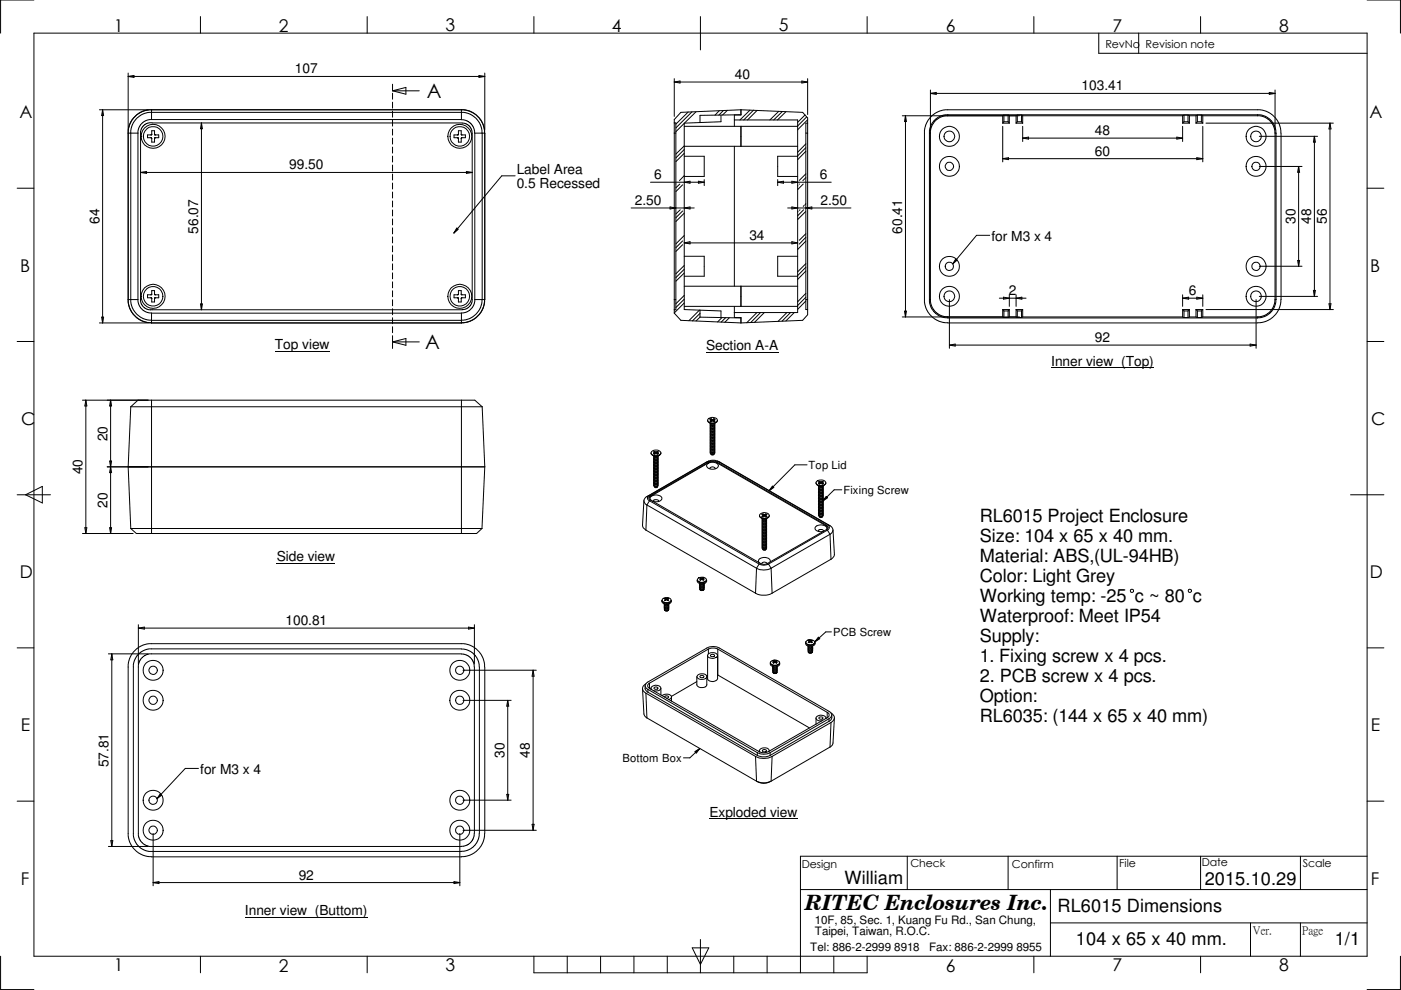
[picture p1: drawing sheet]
<svg xmlns="http://www.w3.org/2000/svg" width="297mm" height="210mm" viewBox="0 0 297 210" stroke-linecap="round" stroke-linejoin="round" font-family="sans-serif">
<g fill="none" stroke="#000" stroke-width=".21">
<path d="M7.2 0h-7.1v7M7.2 7h282.7v195.8h-282.7zM27.2 15.5v12M27.2 16.2h75.6M27.2 16.2l1.2-.2v.4zM42.5 3.5v3.5M77.8 3.5v3.5M83.2 19.3h5.7M83.2 19.3l2.9-.8v1.5zM83.2 17.9v1.2M83.2 19.8v1.2M101.6 16l1.2 .2-1.2 .2z"/>
<path d="M102.8 15.5v12M113.2 3.5v3.5M143 16.7v8M143 17.4h28.2M143 17.4l1.2-.2v.4zM148.5 3.5v7.1M170 17.2l1.2 .2-1.2 .2zM171.2 16.7v7.6M183.9 3.5v3.5M197.3 19.1v8.4M197.3 19.8l1.2-.2v.4zM197.3 19.8h73"/>
<path d="M219.2 3.5v3.5M233 7v4.3h56.9M241.4 7v4.3M254.5 3.5v3.5M269.1 19.6l1.2 .2-1.2 .2zM270.3 19.1v8.4M289.9 0h7v7M3.6 39.9h3.6M21.1 23.3h10.3M21.8 23.3v45.2M21.8 23.3l.2 1.2h-.5zM27.2 28.2h2"/>
<path d="M27.2 28.2v35.3M29.2 28.2v35.3M29.8 36.6l1.3-.2v.4zM29.8 36.6h70.3M32 29.2l.1 .1M32.1 25.4l-1.1 .1-.9 .7-.7 .9-.2 1.1M32.1 23.3h-.9l-.9 .3-1.3 .7-.8 .8-.6 .9-.4 1.3v.9M32.1 23.3h65.7M32.1 23.3v2.1M32.1 28.6h-.8v.6l.8 .1M32.1 29.3l.1 .1M32.1 28.6h-.1"/>
<path d="M32.1 28.6h.1M32.2 28.5v-.8h.6v.8M32.2 29.3v.8h.6v-.8M32.2 28.5l-.1 .1M32.2 28.5h.1M32.8 28.5v.1M32.8 28.5h.1M32.8 28.6h.9v.6h-.8M32.8 29.3v.1M32.8 28.6h.1M32.9 29.2l-.1 .1M42.7 26.1l.2 1.2h-.4z"/>
<path d="M42.7 26.1v39.6M83.2 21.7v1.2M83.2 23.6v1.2M83.2 25.5v1.3M83.2 27.4v1.3M83.2 29.3v1.3M83.2 31.2v1.3M83.2 33.1v1.3M83.2 35v1.3M83.2 36.9v1.3M83.2 38.8v1.3M97 29.2l.2 .2"/>
<path d="M97.1 28.6h.1M97.1 28.6h-.1M97.2 28.6h-.9v.6l.9 .1M97.2 29.3v.8h.6v-.8M97.2 29.3h-.1M97.2 28.5v-.8h.6v.8M97.2 28.5h.1M97.2 28.5l-.1 .1M97.2 28.5v.1M97.8 28.5h.1M97.8 28.5v.1M97.8 25.4l1 .1 .9 .6 .7 1 .3 1.1"/>
<path d="M97.8 23.3l1.8 .3 1.4 .8 .7 .7 .6 .9 .4 1.3 .1 .9M97.8 23.3h.9l1.3 .4 .9 .6 .8 .8 .7 1.3 .3 .9v.9M97.8 23.3v2.1h-65.7M97.8 28.6h.9v.6h-.8M97.8 28.6h.1M97.8 29.3v.1M97.9 29.2l-.1 .1M98 26.1l.8 .1 .6 .5 .5 .7 .2 .8v35.7l-.6 1.2-.8 .5-.7 .1h-66.1l-1.1-.3-.8-.9-.2-.9v-35.4M98 26.1l-66.3-.1-.9 .3-.5 .5-.4 .6-.1 .8M98.9 36.4l1.2 .2-1.2 .2zM100.7 28.2h2.1M100.7 28.2v35.3"/>
<path d="M102.2 28.2l-.3-1.6-.8-1.3-1.2-1-1.5-.5h-66.9l-1.5 .5-1.1 .9-.8 1.2-.4 1.2v36.5l.3 1 .5 .9 1.5 1.4 1.1 .4 1 .1h65.7M102.2 28.2v35.9l-.5 1.6-1 1.1-1.3 .8-1.6 .3M102.8 28.2v35.3h-2.1M109.2 37.3h-2.8l-10.2 12.1M137.9 38.7h11.4M143 26.1h.3v39.6h-.3M143 28.2h.3M143.3 39h.1M144.1 39l-.8 .8M144.7 39.2l-1.4 1.4M145.1 31h24M145.1 26.8h24"/>
<path d="M145.1 33.1h4.2v4.3h-4.2M145.1 26.2l-1.8 1.7M145.1 32.5l-1.8 1.8M145.1 31.7l-1.8 1.8M145.1 30.9l-1.8 1.8M145.1 37.3l-1 1M145.1 38.7l1.2-.3v.5zM145.9 23.7l-2.6 2.6M146.7 23.7l-3.4 3.4M147.6 23.7l-2.4 2.4M148.1 38.4l1.2 .3-1.2 .2zM149.3 38.1v1.3"/>
<path d="M152.5 23.5l-.9 .9M152.9 24.4v1.4l-7.8 .3v39.6l3.3 .1M153.4 23.5l-1 .9M154.2 23.4l-1 1M155.7 31v29.7M155.7 25.4h13.4v40.9h-13.4M157.1 23.3v1.1h-1.4v2.4M157.1 23.3l-12.7 .5-1.4 1.6v41l1.4 1.5 12.7 .6M157.1 26.8v4.2M157.1 24.3l-8.7 .2v1.5M157.1 23.3l13.1 .5 1 1.2v1.1M159 23.4l-2.1 2"/>
<path d="M159.8 23.4l-2.1 2M160.5 23.4l-2 2M164.9 38.1v1.3M164.9 38.7l1.2-.3v.5zM164.9 38.7h11.3M165.1 23.6l-1.9 1.8M165.9 23.7l-1.9 1.7M166.6 23.7l-1.8 1.7M167.9 38.4l1.2 .3-1.2 .2zM169.1 33.1h-4.2v4.3h4.2M169.1 39.4h.1M169.5 39v.1"/>
<path d="M170.3 39l-1.2 1.2M170.7 24.4l-1.6 1.6M170.9 32.1l-1.8 1.8M170.9 31.3l-1.8 1.8M170.9 37.7l-.7 .6M170.9 30.5l-1.8 1.8M170.9 36.9l-1.4 1.4M170.9 28.2h.3M171 24.8l-1.9 1.9M171.2 26.1v2.1M171.2 25.4l-2.1 2.1M171.2 28.2v38.6l-1 1.1-13.1 .6"/>
<path d="M171.2 26.1h-.3v39.6h.3M191.3 24.6h24.9M192 24.6l.2 1.2h-.4zM192 24.6v42.6M197.1 28.2h.2M197.1 28.2v35.3M197.3 28.2v35.3M201 24.3l-1.4 .3-1.4 .8-.9 1.4-.2 1.4M201 24.3v.3h-.9l-.9 .3-1.1 1-.6 1-.2 1.3M201 24.3h65.7M212.6 26.1h1.4M212.6 26.8v7.5"/>
<path d="M212.6 33.7l1.2-.3v.5zM212.6 33.7h42.4M212.8 24.4h.9M212.8 24.4l-.2 .2v1.5M212.8 25.8h.9M212.8 25.8l-.2 .3M212.8 24.4v1.4M213.7 24.4v1.4M213.7 24.4l.3 .2v1.5M213.7 25.8l.3 .3M215.4 26.1h1.4M215.7 24.4h.9"/>
<path d="M215.7 24.4l-.3 .2v1.5M215.7 25.8h.9M215.7 25.8l-.3 .3M215.7 24.4v1.4M216.6 24.4l.2 .2M216.6 25.8l.2 .3M216.6 24.4v1.4M216.8 24.6h33.9M216.8 24.6v1.5M216.8 26.8v3.2M216.8 29.3l1.3-.2v.4zM216.8 29.3h33.9"/>
<path d="M249.5 29.1l1.2 .2-1.2 .2zM250.7 26.1h1.5M250.7 24.6v1.5M250.7 26.8v3.2M251 24.4h.9M251 24.4l-.3 .2M251 25.8h.9M251 24.4v1.4M251 25.8l-.3 .3M251.9 24.4l.3 .2M251.9 24.4v1.4M251.9 25.8l.3 .3"/>
<path d="M252.2 24.6h1.4M252.2 24.6v1.5M253.6 26.1h1.4M253.6 24.6v1.5M253.7 33.4l1.3 .3-1.3 .2zM253.9 24.4h.8M253.9 24.4l-.3 .2M253.9 25.8h.8M253.9 24.4v1.4M253.9 25.8l-.3 .3M254.7 24.4l.3 .2M254.7 24.4v1.4"/>
<path d="M254.7 25.8l.3 .3M255 24.6h11.7M255 24.6v1.5M255 26.8v7.5M255.7 26.1h27M266.7 24.3l.8 .1 .7 .2 1.2 .8 .8 1.2 .3 1.6M266.7 24.6l1.3 .2 1.1 .6 .9 1.3 .3 1.5M266.7 24.3v.3M267 28.9h12.4M267 35.3h9.1M270.3 28.2h.2M270.3 28.2v35.3"/>
<path d="M270.5 28.2v35.3M271.6 28.2l-.1-.9-.2-.9-.8-1.3-1.5-1.3-1.8-.5h-66.9l-1.7 .5-.8 .5-1 1.1-.5 1-.3 1.2v36.5l.6 1.8 1.2 1.5 1.3 .8 .9 .2 1 .1M271.6 28.2v35.9l-.6 1.8-1.3 1.5-1.3 .8-1.7 .3M275.3 35.3l.2 1.2h-.4zM275.3 35.3v21.2M278.7 28.9l.2 1.2h-.4zM278.7 28.9v34M282 26.1v39.6M282 26.1l.2 1.2h-.4zM289.9 39.9h3.5M83.2 40.7v1.3M83.2 42.6v1.3"/>
<path d="M83.2 44.5v1.3M83.2 46.4v1.3M83.2 48.3v1.3M83.2 50.2v1.3M83.2 52.2v1.2M83.2 54.1v1.2M83.2 56v1.2M83.2 57.9v1.2M83.2 59.8v1.2M96.9 48.3l.3 .3-1 .8zM133.8 44.1h13.4M142.1 43.9l1.2 .2-1.2 .2z"/>
<path d="M144.2 44.5l-.9 .9M144.7 51.1l-1.4 1.4M144.7 51.9l-1.4 1.4M144.7 44.7l-1.4 1.5M145.1 54.4h4.2v4.2h-4.2M145.1 45.2l-1.8 1.8M145.1 57.9l-1.8 1.7M145.1 57.1l-1.8 1.8M145.1 50l-1.8 1.7M145.1 56.3l-1.8 1.8M145.1 44.1l1.2-.2v.4zM145.1 51.5l1.2-.2v.4z"/>
<path d="M145.1 51.5h24M167 44.1h13.4M167.9 43.9l1.2 .2-1.2 .2zM167.9 51.3l1.2 .2-1.2 .2zM169.1 54.4h-4.2v4.2h4.2M169.2 44.9l-.1 .1M169.6 44.5l-.1 .1M170.4 44.5l-1.3 1.3M170.5 43.6l-.2 .2M170.8 44.9l-1.7 1.7M170.9 51.1l-1.8 1.8M170.9 57.5l-1.8 1.8"/>
<path d="M170.9 50.3l-1.4 1.5M170.9 56.7l-1.8 1.8M170.9 43.2l-.2 .2M170.9 49.6l-1.4 1.4M170.9 55.9l-1.8 1.8M170.9 44.1l1.2-.2v.4zM202.6 54.9l.3 .3-.9 .8zM209.8 49.9h-2.8l-5 6.1M267 56.5h9.1M275.1 55.2h.4l-.2 1.3zM3.6 72.4h3.6M21.1 68.5h10.3"/>
<path d="M21.5 67.3h.5l-.2 1.2zM27.2 63.5l.3 1.8 .5 1 .6 .7 .7 .6 1 .6 1.8 .3M27.2 63.5h2M29.2 63.5l.2 1.1 .7 1 .9 .6 1.1 .2M32 63.2h.1M32.1 68.5h65.7M32.1 62.5l.1-.9h.6v.9M32.1 62.5h-.8v.7h.8M32.1 62.5h-.1M32.1 63.2h.1M32.1 63.2l.1 .1M32.1 62.5h.1"/>
<path d="M32.2 63.3v.8h.6v-.8M32.2 62.4l-.1 .1M32.2 63.3h.1M32.8 62.4v.1M32.8 63.3h.1M32.8 62.5h.9v.7h-.9M32.8 63.2v.1M32.8 62.5h.1M32.9 63.2h-.1M42.5 64.5h.4l-.2 1.2zM58.3 74.5h11.6M83.2 72.5l2.9-.7v1.4z"/>
<path d="M83.2 72.5h5.7M83.2 61.7v1.2M83.2 63.6v1.3M83.2 65.5v1.3M83.2 67.4v1.3M83.2 69.3v1.3M83.2 71.2v1.3M83.2 72.6v1.3M97 63.2h.2M97.1 62.5h-.8v.7h.9M97.1 63.2l.1 .1M97.2 62.5v-.9h.6v.9"/>
<path d="M97.2 62.5h-.2M97.2 63.2v.1M97.2 63.3v.8h.6v-.8M97.2 63.3h.1M97.2 62.4v.1M97.8 63.3h.1M97.8 62.4v.1M97.8 66.4h-65.7v2.1M97.8 66.4v2.1M97.8 62.5h.9v.7h-.9M97.8 62.5h.1M97.8 63.2v.1"/>
<path d="M97.9 63.2h-.1M100.7 63.5l-.2 1.1-.6 1-1 .6-1.1 .2M102.7 63.5l-.3 1.8-.7 1.3-.8 .8-.9 .6-1.3 .4-.9 .1M143 63.5h.3M145.1 65h24M145.1 60.7h24M145.1 64.3l-2.1 2.1M145.1 63.5l-1.8 1.7M145.1 62.7l-1.8 1.7M148.3 65.8l-2.3 2.2M148.4 67.3l-.8 .8M148.4 66.5l-1.6 1.6"/>
<path d="M148.4 65.8v1.5M148.4 67.3l8.7 .1M148.4 65.8l4.5 .2v1.4M149.7 74.7h15.3M153.1 67.4l-1 .9M153.8 67.4l-.9 .9M154.6 67.4l-.9 1M155.7 65v2.4h1.4v1.1M157.1 60.7v4.3M160.5 66.3l-2.2 2.2M161.2 66.3l-2 2.1M162 66.3l-2 2.1"/>
<path d="M166.8 66.3l-1.8 1.9M167.6 66.3l-1.8 1.8M168.4 66.3l-1.8 1.8M170.9 63.8l-1.8 1.8M170.9 63l-1.8 1.8M170.9 62.2l-1.8 1.8M170.9 63.5h.3M191.3 67.2h24.9M191.8 66h.4l-.2 1.2zM197.1 63.5v.8l.3 .8 .8 1.2 1.4 .9 1.4 .2M197.1 63.5h.2M197.3 63.5l.3 1.6 1 1.3 1 .6 1.4 .2"/>
<path d="M201 68.5h65.7M201 67.2v.2h65.7M201.3 73.2l1.2-.2v.4zM201.3 73.2h65M201.3 63.5v10.4M211.9 63.2h5.6M212.6 65.7h1.4M212.6 65.7v1.5l.2 .2M212.6 65.7l.2 .3M212.8 63l1.2 .2-1.2 .3zM212.8 67.4h.9M212.8 66h.9"/>
<path d="M212.8 66v1.4M213.7 66v1.4M214 65.7v1.5l-.3 .2M214 62.5v2.5M214 65.7l-.3 .3M215.4 65.7h1.4M215.4 65.7v1.5l.3 .2M215.4 62.5v2.5M215.4 65.7l.3 .3M215.4 63.2l1.3-.2v.5zM215.7 67.4h.9M215.7 66v1.4"/>
<path d="M215.7 66h.9M216.6 66v1.4M216.8 67.2h33.9M216.8 67.2l-.2 .2M216.8 65.7v1.5M216.8 65.7l-.2 .3M222.9 78h21.7M250.7 65.7h1.5M250.7 67.2l.3 .2M250.7 65.7l.3 .3M250.7 62.5v2.5M250.7 65.7v1.5"/>
<path d="M250.7 63.2h4.3M250.7 63.2l1.3-.2v.5zM251 67.4h.9M251 66v1.4M251 66h.9M251.9 66v1.4M252.2 67.2h1.4M252.2 67.2l-.3 .2M252.2 65.7v1.5M252.2 65.7l-.3 .3M253.6 65.7h1.4M253.6 67.2l.3 .2"/>
<path d="M253.6 65.7v1.5M253.6 65.7l.3 .3M253.7 63l1.3 .2-1.3 .3zM253.9 67.4h.8M253.9 66h.8M253.9 66v1.4M254.7 66v1.4M255 67.2h11.7M255 67.2l-.3 .2M255 65.7l-.3 .3M255 62.5v2.5M255 65.7v1.5"/>
<path d="M255.7 65.7h27M265 73l1.3 .2-1.3 .2zM266.3 63.5v10.4M266.7 67.2v.2M267 62.9h12.4M270.3 63.5l-.3 1.6-.9 1.2-1.1 .7-1.3 .2M270.3 63.5h.2M270.5 63.5l-.3 1.6-.8 1.2-1.2 .8-1.5 .3M278.5 61.6h.4l-.2 1.3zM281.8 64.4h.4l-.2 1.3zM289.9 72.4h3.5M17.5 84.9h83.2l1.5 1.4"/>
<path d="M18.2 84.9l.2 1.2h-.4zM18.2 84.9v28.3M22.7 99h80.1M23.2 97.8l.5 2.4h-.5l.5-2.4zM23.4 84.9v28.3M23.4 84.9l.3 1.2h-.5zM27.7 86.3h74.5M27.7 86.3l-.5 12.7 .5 13.1M29.2 84.9l-1.5 1.4M32.1 84.9v28.3M97.8 84.9v28.3M102.2 86.3l.6 12.7"/>
<path d="M102.8 99l-.6 13.1M138 96.1a1.14 1.14 0 0 0 1.8 .5M138.1 95.8a1.22 1.22 0 0 1 2 .3 1.35 1.35 0 0 1-2.1 .1zM138.3 96.6l.8 .3 .3-.1M138.6 96.7l.3 .2 .5-.1M138.6 96.7a.47 .47 0 0 0 .4 .6 .47 .47 0 0 0 .5-.3v-.3M138.6 97.1v.2l.3 .2 .5-.1 .1-.3M138.6 97.4a.47 .47 0 0 0 .4 .5 .47 .47 0 0 0 .5-.2v-.3M138.6 97.7v.3l.3 .1 .5-.1 .1-.3M138.6 98a.47 .47 0 0 0 .4 .5 .47 .47 0 0 0 .5-.2v-.3M138.6 98.3v.3l.3 .2 .5-.1 .1-.4M138.6 98.6a.47 .47 0 0 0 .4 .6 .47 .47 0 0 0 .5-.3v-.3"/>
<path d="M138.6 99v.2l.3 .2 .5-.1 .1-.3M138.6 99.3a.47 .47 0 0 0 .4 .5 .47 .47 0 0 0 .5-.2v-.3M138.6 99.6v.3l.3 .1 .5-.1 .1-.3M138.6 99.9a.47 .47 0 0 0 .4 .6 .47 .47 0 0 0 .5-.3v-.3M138.7 96.8a.39 .39 0 0 0 .4 .3 .39 .39 0 0 0 .3-.3M138.7 97.1l.2 .3 .5-.1v-.2M138.7 97.4a.39 .39 0 0 0 .4 .3 .39 .39 0 0 0 .3-.3M138.7 97.7l.2 .3h.5v-.3M138.7 98a.39 .39 0 0 0 .4 .3 .39 .39 0 0 0 .3-.3M138.7 98.4l.2 .2h.5v-.2M138.7 98.7a.39 .39 0 0 0 .4 .3 .39 .39 0 0 0 .3-.3M138.7 99l.2 .3 .5-.1v-.2"/>
<path d="M138.7 99.3a.39 .39 0 0 0 .4 .3 .39 .39 0 0 0 .3-.3M138.7 99.7l.2 .2h.5v-.2M138.7 99.9a.39 .39 0 0 0 .4 .3 .39 .39 0 0 0 .3-.3M138.8 95.8l.2 .1M138.8 95.8l-.2 .1 .2 .2M138.8 95.8l-.2 .1M138.8 95.8l.2 .2M138.8 95.8h.1M138.8 96.1l-.2 .1 .2 .2 .8-.2-.2-.1M138.8 96.1l-.2 .2M138.8 96.1h.1M139 95.9h.1"/>
<path d="M139 96h.1M139 95.9v.1M139.1 95.9v.1M139.3 96.1h.1M139.3 96.1l.3 .2M139.4 96.1h-.1M139.4 95.8l.2 .1-.3 .2M139.4 95.8l-.3 .1M139.4 95.8l-.3 .2M139.4 95.8l.2 .1M139.4 95.8h.1M139.5 96.7l-.1 .1"/>
<path d="M139.8 96.6l-.4 .2M140.1 96.1l-.3 .5M149.6 98.1l-12.4 7.2M150 89.2a1.16 1.16 0 0 0 1.1 .6 1.16 1.16 0 0 0 1-.6M150.1 88.9l.2-.2a1.37 1.37 0 0 1 1.8 .3v.2a1.26 1.26 0 0 1-2 .1zM150.2 98.3a1.4 1.4 0 0 1 2.1 .6 1.53 1.53 0 0 1-2.5 0zM150.2 97.8l.7-.2 1.3 .2M150.2 97.8l-12.5 7.3M150.2 97.8l-.6 .3M150.3 97.8l-.7 .3M150.3 89.6a1.03 1.03 0 0 0 1.5 0M150.4 98l.3-.2h.7l.6 .2"/>
<path d="M150.4 98.1a1.71 1.71 0 0 1 1.6 .1M150.4 98l-12.5 7.2M150.4 98.1l-12.5 7.2M150.4 98v.1M150.5 99.4a.54 .54 0 0 1 .6-.4 .54 .54 0 0 1 .5 .4M150.6 89.8l.5 .2 .4-.2M150.6 89.8v.3l.3 .2 .6-.2v-.3M150.6 90.1a.46 .46 0 0 0 .3 .5 .46 .46 0 0 0 .5-.1l.2-.2-.1-.2M150.6 90.5v.2l.3 .2 .6-.2v-.2M150.6 90.8a.46 .46 0 0 0 .3 .5 .46 .46 0 0 0 .5-.2l.2-.2-.1-.1M150.6 91.1v.3l.3 .1 .6-.1v-.3M150.6 91.4a.46 .46 0 0 0 .3 .5 .46 .46 0 0 0 .5-.1l.2-.2-.1-.2"/>
<path d="M150.6 91.7v.3l.3 .2 .6-.2v-.3M150.6 92a.46 .46 0 0 0 .3 .5 .46 .46 0 0 0 .5-.1l.2-.2-.1-.2M150.6 92.4l.1 .1a.54 .54 0 0 0 .8-.1l-.1 .3-.5 .1-.3-.2zM150.6 92.7a.46 .46 0 0 0 .3 .5 .46 .46 0 0 0 .5-.2l.2-.2-.1-.1M150.6 93l.1 .2a.54 .54 0 0 0 .8-.2l-.1 .3-.5 .1-.3-.1zM150.6 93.3a.46 .46 0 0 0 .3 .5 .46 .46 0 0 0 .5-.1l.2-.2-.1-.2M150.6 93.6l.1 .2a.54 .54 0 0 0 .8-.1l-.1 .3-.5 .1-.3-.2zM150.6 93.9a.46 .46 0 0 0 .3 .6 .46 .46 0 0 0 .5-.2l.2-.2-.1-.2M150.6 94.3l.1 .1a.54 .54 0 0 0 .8-.1l-.1 .3-.5 .1-.3-.2zM150.6 94.6a.46 .46 0 0 0 .3 .5 .46 .46 0 0 0 .5-.1l.2-.3-.1-.1M150.6 94.9l.1 .2a.54 .54 0 0 0 .8-.1l-.1 .2-.5 .1-.3-.1zM150.6 95.2a.46 .46 0 0 0 .3 .5 .46 .46 0 0 0 .5-.1l.2-.2-.1-.2"/>
<path d="M150.6 95.5l.1 .2a.54 .54 0 0 0 .8-.1l-.1 .3-.5 .1-.3-.2zM150.6 95.8a.46 .46 0 0 0 .3 .6 .46 .46 0 0 0 .5-.2l.2-.2-.1-.2M150.7 89.9l.2 .2h.4l.2-.2M150.7 90.2a.42 .42 0 0 0 .4 .3 .42 .42 0 0 0 .4-.3M150.7 90.6l.2 .2 .4-.1 .2-.1M150.7 90.8a.42 .42 0 0 0 .4 .3 .42 .42 0 0 0 .4-.3M150.7 91.2l.2 .2h.4l.2-.2M150.7 91.4a.42 .42 0 0 0 .4 .3 .42 .42 0 0 0 .4-.3M150.7 91.8l.2 .2h.4l.2-.2M150.7 92.1a.42 .42 0 0 0 .4 .3 .42 .42 0 0 0 .4-.3M150.7 92.7a.42 .42 0 0 0 .4 .3 .42 .42 0 0 0 .4-.3M150.7 93.3a.42 .42 0 0 0 .4 .3 .42 .42 0 0 0 .4-.3"/>
<path d="M150.7 94a.42 .42 0 0 0 .4 .3 .42 .42 0 0 0 .4-.3M150.7 94.6a.42 .42 0 0 0 .4 .3 .42 .42 0 0 0 .4-.3M150.7 95.2a.42 .42 0 0 0 .4 .3 .42 .42 0 0 0 .4-.3M150.7 95.9a.42 .42 0 0 0 .4 .3 .42 .42 0 0 0 .4-.3M150.7 89.9h.1M150.7 90.5v.1M150.7 91.1v.1M150.7 91.8h.1M150.7 96.2l.2 .2 .6-.2M150.7 96.3a.38 .38 0 0 0 .4 .2 .38 .38 0 0 0 .3-.2M150.7 88.8l-.2 .1 .3 .3M150.7 88.8l.3 .2"/>
<path d="M150.7 88.9l-.1 .1M150.7 88.9l.3 .1M150.7 88.8v.1M150.8 89.2h.1M150.8 89.2l-.3 .1 .2 .2 .3-.2 .4 .2 .2-.2-.3-.1M150.8 89.2l-.2 .2M151 89h.1M151 89l.1 .1M151.1 89v.1M151.1 89h.1M151.3 89.2h.1M151.3 89.2l.2 .2"/>
<path d="M151.4 88.8l.2 .1-.3 .3M151.4 88.8l-.3 .2M151.4 88.9l-.3 .1M151.4 88.9l.1 .1M151.4 88.8v.1M151.5 89.9h.1M151.5 90.5v.1M151.5 91.1v.1M151.5 91.8h.1M152 98l23.3 13.4M152 98.2l23.3 13.4M152 98v.2"/>
<path d="M152.1 97.8l.6 .3M152.2 97.8l23.2 13.5M152.2 97.8l.5 .3M152.7 98.1l23.3 13.4M171.1 98.6h-2.6l-5.4 5.5M3.6 104.9h7.1M5.4 104.9l3.6-1.7v3.5zM17.5 113.2h10.7M18 111.9h.4l-.2 1.3zM23.2 111.9h.5l-.3 1.3zM27.7 112.1h74.5M27.7 112.1l1.2 1.1h72.1l1.2-1.1"/>
<path d="M58.7 119.5h12.4M136.5 106.2l-.3 5.2a1.15 1.15 0 0 0 .7 1M136.9 112.4l23.3 13.4M137.2 105.3a.94 .94 0 0 0-.7 .9 .94 .94 0 0 0 .7 .9M137.2 107.1l23.2 13.4M137.2 107.1l-.3 5.3M137.7 105.1a.59 .59 0 0 0-.4 .5 .59 .59 0 0 0 .4 .6M137.7 106.2l23.2 13.4M137.7 106.2l-.5 .9M137.7 105.1l-.5 .2M137.9 105.2a.49 .49 0 0 0-.3 .5 .49 .49 0 0 0 .4 .4l23.2 13.4a1.4 1.4 0 0 0 1.5 0l12.6-7.2M137.9 105.3l-.3 .4"/>
<path d="M137.9 105.2v.1M138 106.1v-.1a.52 .52 0 0 1 .2-.8l1.1-.2a.95 .95 0 0 1 1 .8 1.5 1.5 0 0 1-2 .5M138.5 106.4a.57 .57 0 0 1 .6-.4 .57 .57 0 0 1 .5 .4M138.6 100.2v.3l.3 .2 .5-.1 .1-.4M138.6 100.5a.47 .47 0 0 0 .4 .6 .47 .47 0 0 0 .5-.3v-.3M138.6 100.9v.2l.3 .2 .5-.1 .1-.3M138.6 101.2a.47 .47 0 0 0 .4 .5 .47 .47 0 0 0 .5-.2v-.3M138.6 101.5v.3l.3 .1h.5l.1-.4M138.6 101.8a.47 .47 0 0 0 .4 .6 .47 .47 0 0 0 .5-.3v-.3M138.6 102.2v.2l.3 .2 .5-.1 .1-.3M138.6 102.4a.47 .47 0 0 0 .4 .6 .47 .47 0 0 0 .5-.3v-.3M138.6 102.8v.2l.3 .2 .5-.1 .1-.3"/>
<path d="M138.7 100.3l.2 .2h.5v-.2M138.7 100.6a.39 .39 0 0 0 .4 .3 .39 .39 0 0 0 .3-.3M138.7 100.9l.2 .3 .5-.1v-.2M138.7 101.2a.39 .39 0 0 0 .4 .3 .39 .39 0 0 0 .3-.3M138.7 101.6l.2 .2h.5v-.2M138.7 101.9a.39 .39 0 0 0 .4 .3 .39 .39 0 0 0 .3-.3M138.7 102.2l.2 .2h.5v-.2M138.7 102.5a.41 .41 0 0 0 .4 .3 .41 .41 0 0 0 .3-.3M138.7 102.8l.2 .3 .5-.1v-.2M138.7 103.1a.45 .45 0 0 0 .7 0l-.3 .4-.4-.3M138.7 102.5h.1M139.4 102.5h.1"/>
<path d="M160.9 119.6a2.07 2.07 0 0 0 2 0M160.9 119.6l-.5 .9M161 109.3a1.11 1.11 0 0 0 1.8 .5M161.1 109.1a1.22 1.22 0 0 1 2 .3 1.31 1.31 0 0 1-2.1 .1zM161.3 109.8a1.03 1.03 0 0 0 1.5 0M161.6 110l.4 .2 .4-.1M161.6 110v.3l.3 .1h.5l.1-.4M161.6 110.3a.47 .47 0 0 0 .3 .6 .47 .47 0 0 0 .6-.3v-.3M161.6 110.7v.2l.3 .2 .5-.1 .1-.3M161.6 111a.47 .47 0 0 0 .3 .5 .47 .47 0 0 0 .6-.2v-.3M161.6 111.3v.2l.3 .2 .5-.1 .1-.3M161.6 111.6a.47 .47 0 0 0 .3 .5 .47 .47 0 0 0 .6-.2v-.3"/>
<path d="M161.6 111.9v.3l.3 .2 .5-.1 .1-.4M161.6 112.2a.47 .47 0 0 0 .3 .6 .47 .47 0 0 0 .6-.3v-.3M161.6 112.6v.2l.3 .2 .5-.1 .1-.3M161.6 112.9a.47 .47 0 0 0 .3 .5 .47 .47 0 0 0 .6-.2v-.3M161.6 113.2v.3l.3 .1 .5-.1 .1-.3M161.6 113.5a.47 .47 0 0 0 .3 .5 .47 .47 0 0 0 .6-.2v-.3M161.6 113.8v.3l.3 .2 .5-.1 .1-.4M161.6 114.1a.47 .47 0 0 0 .3 .6 .47 .47 0 0 0 .6-.3v-.3M161.6 114.5v.2l.3 .2 .5-.1 .1-.3M161.6 114.8a.47 .47 0 0 0 .3 .5 .47 .47 0 0 0 .6-.2v-.3M161.6 115.1v.3l.3 .1 .5-.1 .1-.3M161.6 115.4a.47 .47 0 0 0 .3 .5 .47 .47 0 0 0 .6-.2v-.3"/>
<path d="M161.6 115.7v.3l.3 .2 .5-.1 .1-.4M161.6 116a.47 .47 0 0 0 .3 .6 .47 .47 0 0 0 .6-.3v-.3M161.7 110.1l.2 .2h.4l.1-.2M161.7 110.4a.39 .39 0 0 0 .3 .3 .39 .39 0 0 0 .4-.3M161.7 110.7l.2 .3 .4-.1 .1-.2M161.7 111a.39 .39 0 0 0 .3 .3 .39 .39 0 0 0 .4-.3M161.7 111.4l.2 .2 .4-.1 .1-.1M161.7 111.6a.39 .39 0 0 0 .3 .3 .39 .39 0 0 0 .4-.3M161.7 112l.2 .2h.4l.1-.2M161.7 112.3a.39 .39 0 0 0 .3 .3 .39 .39 0 0 0 .4-.3M161.7 112.6l.2 .3 .4-.1 .1-.2M161.7 112.9a.39 .39 0 0 0 .3 .3 .39 .39 0 0 0 .4-.3"/>
<path d="M161.7 113.2l.2 .3h.4l.1-.3M161.7 113.5a.39 .39 0 0 0 .3 .3 .39 .39 0 0 0 .4-.3M161.7 113.9l.2 .2h.4l.1-.2M161.7 114.2a.39 .39 0 0 0 .3 .3 .39 .39 0 0 0 .4-.3M161.7 114.5l.2 .3 .4-.1 .1-.2M161.7 114.8a.39 .39 0 0 0 .3 .3 .39 .39 0 0 0 .4-.3M161.7 115.1l.2 .3h.4l.1-.3M161.7 115.4a.39 .39 0 0 0 .3 .3 .39 .39 0 0 0 .4-.3M161.7 115.7l.2 .3h.4l.1-.3M161.7 116.1a.39 .39 0 0 0 .3 .3 .39 .39 0 0 0 .4-.3M161.7 116.4l.2 .2 .5-.2M161.7 110.1h.1"/>
<path d="M161.7 110.7h.1M161.7 111.3v.1M161.7 116.5a.38 .38 0 0 0 .4 .2 .38 .38 0 0 0 .3-.2M161.8 109l.2 .2M161.8 109l-.3 .1 .3 .2-.2 .3M161.8 109v.1M161.8 109.1l-.2 .1M161.8 109.1l.2 .1M161.8 109.3l-.3 .2 .3 .1 .2-.1 .4 .1 .2-.1-.3-.2M162 109.2h.1M162 109.2v.1M162.1 109.2l-.1 .1"/>
<path d="M162.3 109.3h.1M162.3 109.3v.1M162.3 109.4l.3 .2M162.4 109v.1M162.4 109l.2 .1-.3 .2M162.4 109l-.3 .2M162.4 109.1l-.3 .1M162.4 109.1l.2 .1M162.4 110.1h.1M162.4 110.7h.1M162.4 111.3v.1M162.5 110l-.1 .1"/>
<path d="M162.6 119.6a.61 .61 0 0 0-.5-.4 .61 .61 0 0 0-.6 .4M162.9 119.6l.6 .9M163.1 109.3l-.3 .5M163.3 119.2a.84 .84 0 0 0-1-1h-.4a.95 .95 0 0 0-1.1 .9l.2 .3M163.8 103.1l.3 .3-1 .7zM173 102.4a1.14 1.14 0 0 0 2 .3l.1-.3M173.1 102.2a1.22 1.22 0 0 1 2 .2 1.2 1.2 0 0 1-2.1 0zM173.3 102.9l.8 .3 .7-.3M173.5 102.2l.3 .2M173.6 103l.3 .2 .6-.2M173.6 103.1a.46 .46 0 0 0 .3 .5 .46 .46 0 0 0 .5-.1l.2-.2-.1-.2M173.6 103.4v.3l.3 .1 .6-.1v-.3"/>
<path d="M173.6 103.7a.46 .46 0 0 0 .3 .5 .46 .46 0 0 0 .5-.1l.2-.2-.1-.2M173.6 104.1v.2l.3 .2 .6-.2v-.2M173.6 104.4a.46 .46 0 0 0 .3 .5 .46 .46 0 0 0 .5-.2l.2-.2-.1-.1M173.6 104.7v.2l.3 .2 .6-.2v-.2M173.6 105a.46 .46 0 0 0 .3 .5 .46 .46 0 0 0 .5-.1l.2-.2-.1-.2M173.6 105.3v.3l.3 .1 .6-.1v-.3M173.6 105.6a.46 .46 0 0 0 .3 .5 .46 .46 0 0 0 .5-.1l.2-.2-.1-.2M173.6 106v.2l.3 .2 .5-.1M173.6 106.3a.46 .46 0 0 0 .3 .5 .46 .46 0 0 0 .5-.2l.2-.2-.1-.1M173.6 106.6v.2l.3 .2 .6-.2v-.2M173.6 106.9a.46 .46 0 0 0 .3 .5 .46 .46 0 0 0 .5-.1l.2-.2-.1-.2M173.6 107.2v.3l.3 .2 .6-.2v-.3"/>
<path d="M173.6 107.5a.46 .46 0 0 0 .3 .5 .46 .46 0 0 0 .5-.1l.2-.2-.1-.2M173.6 107.9v.2l.3 .2 .6-.2v-.2M173.6 108.2a.46 .46 0 0 0 .3 .5 .46 .46 0 0 0 .5-.2l.2-.2-.1-.1M173.6 108.5v.3l.3 .1 .6-.1v-.3M173.6 108.8a.46 .46 0 0 0 .3 .5 .46 .46 0 0 0 .5-.1l.2-.2-.1-.2M173.6 109.1v.3l.3 .2 .6-.2v-.3M173.6 103.2a.45 .45 0 0 0 .5 .2 .45 .45 0 0 0 .4-.2M173.6 103.4l.3 .3h.4l.2-.3M173.6 103.8a.45 .45 0 0 0 .5 .3 .45 .45 0 0 0 .4-.3M173.6 104.1l.3 .3 .4-.1 .2-.2M173.6 104.4a.45 .45 0 0 0 .5 .3 .45 .45 0 0 0 .4-.3M173.6 104.7l.3 .3 .4-.1 .2-.2"/>
<path d="M173.6 105a.42 .42 0 0 0 .5 .3 .42 .42 0 0 0 .4-.3M173.6 105.3l.3 .3h.4l.2-.3M173.6 105.7a.42 .42 0 0 0 .5 .3 .42 .42 0 0 0 .4-.3M173.6 106l.3 .3 .4-.1 .2-.2M173.6 106.3a.42 .42 0 0 0 .5 .3 .42 .42 0 0 0 .4-.3M173.6 106.6l.3 .3 .4-.1 .2-.2M173.6 106.9a.42 .42 0 0 0 .5 .3 .42 .42 0 0 0 .4-.3M173.6 107.2l.3 .3h.4l.2-.3M173.6 107.6a.42 .42 0 0 0 .5 .3 .42 .42 0 0 0 .4-.3M173.6 107.9l.3 .3 .4-.1 .2-.2M173.6 108.2a.42 .42 0 0 0 .5 .3 .42 .42 0 0 0 .4-.3M173.6 108.5l.3 .3h.4l.2-.3"/>
<path d="M173.6 108.8a.42 .42 0 0 0 .5 .3 .42 .42 0 0 0 .4-.3M173.6 109.1l.3 .3h.4l.2-.3M173.6 103.1v.1M173.6 103.8h.1M173.6 104.4h.1M173.7 109.5a.45 .45 0 0 0 .8 0M173.7 109.5l.2 .3 .4-.1 .1-.2M173.7 102.1l.4 .2M173.7 102.1l-.2 .1M173.7 102.2h-.1M173.7 102.2l.3 .1M173.7 102.1v.1"/>
<path d="M173.8 102.4l-.3 .2 .2 .1 .4-.2 .3 .2 .2-.1-.3-.2M173.8 102.4v.1M173.8 102.4h.1M173.8 102.5l-.2 .1M174 102.2v.1M174 102.3h.1M174.1 102.3h.1M174.1 102.2v.1M174.3 102.4v.1M174.3 102.5l.2 .1M174.4 102.1l.2 .1-.3 .3M174.4 102.1l-.3 .1"/>
<path d="M174.4 102.2l-.3 .1M174.4 102.2h.1M174.4 102.1v.1M174.5 103.1v.1M174.5 103.8h.1M174.5 104.4h.1M174.5 106l.1 .1-.2 .2M174.6 112.6l-.3-.3h-.5l-.3 .2v.2M175.2 105.3l.3 .3-1.1 .7zM175.3 111.4l.3 .4-.3 .5M175.3 111.6l.3 .3M175.3 112.3a.82 .82 0 0 0-1.1-1h-.3a.95 .95 0 0 0-1.1 .9 1.57 1.57 0 0 0 1.7 .5"/>
<path d="M175.3 111.4v.2M175.4 111.3a.63 .63 0 0 1 .4 .5 .63 .63 0 0 1-.4 .6M175.4 112.4l-12.5 7.2M175.4 112.4l.6 .9M175.4 111.3l.6 .2M176 111.5a.97 .97 0 0 1 .6 .9 .97 .97 0 0 1-.6 .9M176 113.3l-12.5 7.2M176 113.3l.2 5.3M176.2 118.6l-12.5 7.2M176.6 112.4l.3 5.2-.2 .6-.5 .4M178.5 103.9h-1.6l-2.5 2.4M286.3 104.9h7.1"/>
<path d="M3.6 137.4h3.6M23 138.7h8.4M23.7 138.7v40.8M23.7 138.7l.2 1.3h-.4zM29.3 132.5v8.3M29.3 133.2h71.3M29.3 133.2l1.3-.2v.4zM97.8 137.6h-66.3l-1.4 .5-1.1 1-.7 1.8v36.4l.2 .9 .7 1.2 .9 .7 1.4 .5h66.3l1.5-.3 1.3-.9 .8-1.4 .2-1.2M97.8 137.7l1.3 .1 1.4 .9 .5 .7 .6 1.5v35.9M97.8 138.7l1.2 .2 .6 .4 .7 1 .3 1.2v35.3M97.8 138.7h-66.2l-.9 .3-.9 .8-.5 1.2v36.2l.4 1 .7 .8 1 .5 .7 .1M99.4 133l1.2 .2-1.2 .2z"/>
<path d="M100.6 132.5v8.3M140.3 127.3a1.17 1.17 0 0 0 2 0 .92 .92 0 0 1-1.2 .8h-.3a.62 .62 0 0 1-.5-.8zM140.6 126.9l.3-.1a.87 .87 0 0 1 1.3 .6 1.1 1.1 0 0 1-1.8-.1zM140.8 127.7a.58 .58 0 0 0 1 0M140.9 127.8l-.1 .3 .3 .2 .7-.2M140.9 128.1a.46 .46 0 0 0 .2 .6 .46 .46 0 0 0 .6-.2l.1-.4M140.9 128.5l-.1 .2 .3 .2 .7-.2v-.2M140.9 128.8a.46 .46 0 0 0 .2 .5 .46 .46 0 0 0 .6-.1l.1-.4M140.9 129.3l.3 .2 .5-.1M140.9 128.2a.39 .39 0 0 0 .4 .3 .39 .39 0 0 0 .4-.3M140.9 128.5l.3 .3 .4-.1 .1-.2M140.9 128.8a.39 .39 0 0 0 .4 .3 .39 .39 0 0 0 .4-.3"/>
<path d="M141 129.4l.2 .2 .5-.2M141 129.5l.2 .1 .5-.1M141 129.5h.1M141.1 127.2l-.2 .1 .2 .1 .2-.2M141.1 126.9h.1M141.1 126.9l-.2 .1h.2M141.1 127v.1M141.1 126.9v.1M141.1 127.2v.1M141.1 127.1v.1M141.1 126.9l.2 .1M141.1 126.9v.4v-.2"/>
<path d="M141.3 127v.2M141.5 126.9l-.2 .1M141.5 126.9v.4l.1-.2M141.6 127.1v.1M141.6 127.2l.2 .1-.2 .1-.3-.2M141.6 127v.1M141.6 126.9l.2 .1h-.2M141.6 126.9h-.1M141.6 126.9v.1M141.6 127.2v.1M141.7 129.1l-.2 .3h-.4l-.2-.3-.1 .1 .3 .3h.4l.3-.2-.1-.2M141.7 129.5h.1"/>
<path d="M141.8 129.3l-.1 .1M141.9 128.1l-.6 .1M147.8 123a1.17 1.17 0 0 0 2 0 .88 .88 0 0 1-1.3 .8 .67 .67 0 0 1-.7-.8zM148.1 122.6l.3-.1a.87 .87 0 0 1 1.3 .6 1.1 1.1 0 0 1-1.8-.2zM148.3 123.4a.62 .62 0 0 0 1 0M148.4 123.5l-.1 .3 .3 .2 .7-.2M148.4 123.8a.46 .46 0 0 0 .2 .5 .46 .46 0 0 0 .6-.1l.1-.2v-.2M148.4 124.1l-.1 .3 .3 .2 .7-.2v-.3M148.4 124.5a.49 .49 0 0 0 .3 .5 .49 .49 0 0 0 .6-.3v-.2M148.4 124.8a.48 .48 0 0 0 .4 .3 .48 .48 0 0 0 .5-.3v.2l-.3 .2h-.4l-.2-.2zM148.4 125l.4 .2 .3-.1M148.4 123.9l.3 .2h.4l.1-.2"/>
<path d="M148.4 124.2a.42 .42 0 0 0 .4 .3 .42 .42 0 0 0 .4-.3M148.4 124.5l.3 .3 .4-.1 .1-.2M148.5 125.1l.3 .2 .4-.2M148.5 122.6h.1M148.5 122.9v.1M148.5 122.9l-.1 .1 .1 .1 .1-.2M148.5 122.6h-.1h.1M148.5 122.6l.1 .1M148.6 122.7l-.1 .2M148.6 122.7v.3M148.6 122.6h.4M148.6 122.6v.3"/>
<path d="M148.8 122.9h-.2M148.8 122.6v.3M149 122.6v.3M149.1 122.7v.2M149.1 122.7l-.1 .3M149.1 122.9l.2 .1-.2 .1-.3-.2M149.1 122.6v.1M149.1 122.6h.2h-.2M149.1 122.6h-.1M149.1 122.6h.1M149.1 122.9v.1M149.2 125.1h.1"/>
<path d="M149.3 125l-.2 .1M149.4 123.7l-.6 .2M150 139v4.9a1.2 1.2 0 0 0 2.1 0v-4.9M150.1 138.8a1.25 1.25 0 0 1 2 .3 1.35 1.35 0 0 1-2.1 .1zM150.2 137.7l.7-.2 1.3 .2M150.2 137.7v1M150.2 137.7l-12.5 7.2M150.7 138.9a.44 .44 0 0 1 .4-.1 .44 .44 0 0 1 .4 .3l-.8 .1zM152.2 137.7l23.2 13.4M152.2 137.7v5.5M160.2 125.8a3.6 3.6 0 0 0 3.5 0M160.4 120.5a3.3 3.3 0 0 0 3.1 0"/>
<path d="M160.4 120.5l-.2 5.3M163.5 120.5l.2 5.3M164.3 140l-.6 .1M170.8 136.3a1.01 1.01 0 0 0 .7 .8 1.01 1.01 0 0 0 1-.2l.2-.1 .1-.5M170.9 136.1a1.13 1.13 0 0 1 1.9 .2 1.07 1.07 0 0 1-1 .5 1.07 1.07 0 0 1-.9-.7zM170.9 136.1l-.1 .1a1.14 1.14 0 0 0 2 .1l-.1-.2M171.3 136.7a.66 .66 0 0 0 1 0M171.4 136.8a.49 .49 0 0 0 .3 .5 .49 .49 0 0 0 .6-.3M171.4 137.1a.46 .46 0 0 0 .2 .5 .46 .46 0 0 0 .6-.1l.1-.3v-.1M171.4 137.4a.49 .49 0 0 0 .3 .5 .49 .49 0 0 0 .6-.2v-.3M171.4 137.7a.46 .46 0 0 0 .2 .5 .46 .46 0 0 0 .6-.1l.1-.2v-.2M171.4 138.3l.3 .2 .6-.2"/>
<path d="M171.4 137.1a.42 .42 0 0 0 .4 .3 .42 .42 0 0 0 .4-.3M171.4 137.5l.3 .2h.4l.1-.2M171.4 137.8a.42 .42 0 0 0 .4 .2 .42 .42 0 0 0 .4-.2M171.4 138.1l.3 .2h.4l.1-.2M171.4 138v.3l.2 .1h.5l.2-.2-.1-.2M171.4 138.3l.3 .2 .5-.2M171.4 138.4l.3 .1 .5-.1M171.4 138.4h.1M171.5 135.8h.1M171.5 135.8l-.1 .1h.1M171.5 135.9l.1 .1M171.5 136.1l-.1 .1 .1 .1"/>
<path d="M171.5 135.8v.1M171.5 136.1v.2M171.6 136l-.1 .1M171.6 135.8l.2 .1M171.6 135.8v.4v-.2M171.8 135.7l-.6 .1M171.8 136.1l-.3 .2M171.8 136.1l.3 .2M171.8 135.9v.2M172 135.8l-.2 .1M172 135.8v.4v-.2M172 136l.1 .1"/>
<path d="M172.1 135.8h-.1M172.1 136.1l.2 .1-.2 .1M172.1 135.9l-.1 .1M172.1 135.8l.2 .1h-.2M172.1 135.8v.1M172.1 136.1v.2M173.5 135.1l.3 .4-1 .6zM176.3 134h-1.2l-2.3 2.1M289.9 137.4h3.5M98.2 142.2h15.5M98.2 148.5h10.2M102.7 141.5v-1l-.3-.8-.7-1.4-1.5-1.2-1.8-.6h-66.9l-1.2 .3-1.3 .8-1.3 1.5-.5 1.7v36.6l.3 1.2 .5 .9 1 1.1 .9 .6 1.3 .5h.9h65.7h.9l1.3-.5 .9-.6 .8-.7 .7-1.3 .3-1.8"/>
<path d="M102.8 141.5v35.3M107.7 148.5l.2 1.3h-.5zM107.7 148.5v21.2M113 142.2l.2 1.2h-.4zM113 142.2v33.9M136.2 146.1l.3 5.3 .2 .4 .5 .5M136.8 145.5a1.11 1.11 0 0 0 .6 1.3M136.9 145a1.05 1.05 0 0 0-.7 1 1.05 1.05 0 0 0 .7 1M136.9 147l23.3 13.4M136.9 147l.3 5.3M137.2 152.3l23.2 13.4M137.4 146.2a.81 .81 0 0 1-.6-.8 .81 .81 0 0 1 .6-.7l12.5-7.2a2.79 2.79 0 0 1 2.6 0l23.3 13.4a.81 .81 0 0 1 .6 .8 .81 .81 0 0 1-.6 .7"/>
<path d="M137.4 146.8l23.2 13.4M137.4 146.2l23.2 13.4M137.4 146.2v.6M137.7 144.9l-.4 .4v.3l.4 .4M137.7 146l23.2 13.4a1.99 1.99 0 0 0 2 0l12.5-7.2M137.7 144.9v1.1M138 146v.2M138.2 146.3l-.2-.2a1.03 1.03 0 0 1 1.7-.6l.4 .5a1.2 1.2 0 0 1-1.5 .5M138.7 145.9l.2-.2 .6 .2a.41 .41 0 0 1-.4 .3 .41 .41 0 0 1-.4-.3zM140.1 146v1.4M140.4 147.5l.8-.3a.73 .73 0 0 1 .8 .1 .73 .73 0 0 1 .3 .8l-.5 .3M140.9 147.8a.45 .45 0 0 1 .4-.2 .45 .45 0 0 1 .4 .3l-.4 .2"/>
<path d="M142.4 147.8v.9M147.3 159.4l1.1-.7-.8 1.1zM147.7 143.5v1.7a1.23 1.23 0 0 0 2.2 0v-1.7M147.7 144.6l-5.3 3.1M147.9 143.3l.8-.4a.73 .73 0 0 1 .8 .1 .73 .73 0 0 1 .3 .8l-.9 .3a.73 .73 0 0 1-.8-.1 .73 .73 0 0 1-.2-.7zM148.4 158.7l-2.1 2h-1.4M148.4 143.4l.2-.1 .6 .1a.41 .41 0 0 1-.4 .4 .41 .41 0 0 1-.4-.4zM150 143.3l-.1 .1M152.1 143.1l.1 .1M152.2 143.2l19.4 11.2M160.6 159.6a2.88 2.88 0 0 0 2.7 0M160.6 159.6v.6"/>
<path d="M161 159.2v.3M161.7 159.1a.45 .45 0 0 1 .4-.1 .45 .45 0 0 1 .4 .3l-.6 .2-.2-.2zM163.1 159.2v.1a1.18 1.18 0 0 0-1-.7 1.18 1.18 0 0 0-1.1 .6l.1 .3M163.3 159.6v.6M163.3 140.6a1.07 1.07 0 0 0 .8 .9 1.07 1.07 0 0 0 1.1-.4l.1-.5M163.4 140.4a1.13 1.13 0 0 1 1.9 .2 1.18 1.18 0 0 1-1.9 0zM163.4 140.4l-.1 .1a1.16 1.16 0 0 0 2 .2l-.1-.3M163.8 141.1l.3 .1 .7-.1M163.9 141.1a.46 .46 0 0 0 .2 .5 .46 .46 0 0 0 .6-.1l.1-.1M163.9 141.7a.46 .46 0 0 0 .2 .5 .46 .46 0 0 0 .6-.1l.1-.4M163.9 142.6l.4 .2 .4-.1M163.9 141.8a.39 .39 0 0 0 .4 .3 .39 .39 0 0 0 .4-.3"/>
<path d="M163.9 142.4a.39 .39 0 0 0 .4 .3 .39 .39 0 0 0 .4-.3M163.9 142.4a.45 .45 0 0 0 .4 .4 .45 .45 0 0 0 .5-.4h-.1M164 142.7l.2 .1 .5-.1M164 142.7l.3 .2 .4-.2M164 142.7h.1M164 140.1l.1 .1M164 140.1l-.1 .2h.1M164 140.3h.1M164 140.5h-.1l.1 .2 .3-.2M164 140.1v.2M164 140.5v.1M164.1 140.3l-.1 .2"/>
<path d="M164.1 140.2h.4M164.1 140.2v.3v-.2M164.3 140.5l.3 .2 .2-.2h-.2M164.3 140.2v.3M164.5 140.2v.3v-.2M164.5 140.3l.1 .2M164.6 140.1l-.1 .1M164.6 140.1l.2 .2h-.2M164.6 140.3h-.1M164.6 140.1v.2M164.6 140.5v.1M164.7 141.4v.2a.54 .54 0 0 1-.9-.1v.2l.3 .2 .6-.1"/>
<path d="M164.7 142.1v.1a.54 .54 0 0 1-.9-.1v.2l.3 .2 .6-.1M164.7 142.7h.1M164.8 141.4l-.1 .4M164.8 142l-.1 .4M164.8 142.6l-.1 .1M173 152.3v1.3M173.6 152.2l.3-.1 .6 .1a.4 .4 0 0 1-.4 .4 .4 .4 0 0 1-.5-.4zM175.1 152.4a1.13 1.13 0 0 0-.9-.8 1.13 1.13 0 0 0-1.1 .5l-.1 .1a.84 .84 0 0 0 1.2 .7M175.1 152.3v.1M175.4 151.1a.6 .6 0 0 1 .4 .6 .6 .6 0 0 1-.4 .5M175.4 151.1v1.1M175.8 153l-12.5 7.2"/>
<path d="M175.8 152.4l-12.5 7.2M175.8 152.4v.6M176 158.5l-12.5 7.2M176.2 151.2a1.08 1.08 0 0 1 .7 1 1.08 1.08 0 0 1-.7 1M176.2 153.2l-12.5 7.2M176.2 153.2l-.2 5.3M176.4 151.6a1.11 1.11 0 0 1-.6 1.4M176.9 152.3l-.3 5.3-.2 .5-.4 .4M3.6 169.9h3.6M23 179.5h8.4M23.5 178.3h.4l-.2 1.2zM32.5 176.8v11.1"/>
<path d="M34 168.4l.3 .3-1 .7zM42.1 163h-2.8l-6 6.4M97.5 176.8v11.1M98.2 176.1h15.5M98.2 169.7h10.2M100.5 176.8l-.2 1.1-.4 .6-.9 .8-1.2 .2h-65.7M107.4 168.5h.5l-.2 1.2zM112.8 174.8h.4l-.2 1.3zM150.4 173.6h18.7M160.2 160.4a3.9 3.9 0 0 0 3.5 0M160.2 160.4l.2 5.3M160.4 165.7l.3 .1a3.4 3.4 0 0 0 2.8-.1"/>
<path d="M160.5 165.8a2.75 2.75 0 0 0 2.8 0M160.6 160.2l1 .3h.7l1-.3M163.7 160.4l-.2 5.3M289.9 169.9h3.5M32.5 187.2l1.2-.2v.4zM32.5 187.2h65M51.9 194.5h26M96.3 187l1.2 .2-1.2 .2zM148.5 199.3v7M169.7 188.7h120.2M192.4 181.6v7.1M213.7 181.6v7.1"/>
<path d="M222.7 188.7v14.1M222.7 195.7h67.2M236.9 181.6v7.1M254.5 181.6v7.1M265.1 195.7v7.1M275.7 181.6v7.1M275.7 195.7v7.1M289.9 181.6h-120.2v24.7M.1 202.8v7.1h7.1M42.5 202.8v3.5M77.8 202.8v3.5M113.2 202.8v3.5h70.7v-3.5"/>
<path d="M120.3 202.8v3.5M127.3 202.8v3.5M134.4 202.8v3.5M141.5 202.8v3.5M146.8 201h3.5l-1.8 3.6zM155.6 202.8v3.5M162.6 202.8v3.5M176.8 202.8v3.5M219.2 202.8v3.5M254.5 202.8v3.5M296.9 202.8v7.1h-7"/>
<circle cx="32.5" cy="28.9" r="2.54"/>
<circle cx="32.5" cy="28.9" r="2.08"/>
<circle cx="97.5" cy="28.9" r="2.54"/>
<circle cx="97.5" cy="28.9" r="2.08"/>
<circle cx="201.3" cy="28.9" r="1.12"/>
<circle cx="201.3" cy="35.3" r="2.12"/>
<circle cx="201.3" cy="35.3" r=".89"/>
<circle cx="201.3" cy="28.9" r="2.12"/>
<circle cx="266.3" cy="28.9" r="1.12"/>
<circle cx="266.3" cy="35.3" r=".89"/>
<circle cx="266.3" cy="28.9" r="2.12"/>
<circle cx="266.3" cy="35.3" r="2.12"/>
<circle cx="201.3" cy="56.5" r=".89"/>
<circle cx="201.3" cy="56.5" r="2.12"/>
<circle cx="266.3" cy="56.5" r="2.12"/>
<circle cx="266.3" cy="56.5" r=".89"/>
<circle cx="32.5" cy="62.8" r="2.08"/>
<circle cx="32.5" cy="62.9" r="2.54"/>
<circle cx="97.5" cy="62.8" r="2.08"/>
<circle cx="97.5" cy="62.9" r="2.54"/>
<circle cx="201.3" cy="62.8" r="1.14"/>
<circle cx="201.3" cy="62.8" r="2.12"/>
<circle cx="266.3" cy="62.8" r="1.14"/>
<circle cx="266.3" cy="62.8" r="2.12"/>
<circle cx="240" cy="125.3" r=".34"/>
<circle cx="252.3" cy="125.3" r=".34"/>
<circle cx="32.5" cy="148.5" r="2.12"/>
<circle cx="32.5" cy="142.2" r="2.12"/>
<circle cx="32.5" cy="148.5" r=".89"/>
<circle cx="32.5" cy="142.2" r=".88"/>
<circle cx="97.5" cy="142.2" r="2.12"/>
<circle cx="97.5" cy="142.2" r=".89"/>
<circle cx="97.5" cy="148.5" r=".89"/>
<circle cx="97.5" cy="148.5" r="2.12"/>
<circle cx="32.5" cy="176.1" r="2.12"/>
<circle cx="32.5" cy="169.7" r=".89"/>
<circle cx="32.5" cy="176.1" r=".89"/>
<circle cx="32.5" cy="169.7" r="2.12"/>
<circle cx="97.5" cy="169.7" r="2.12"/>
<circle cx="97.5" cy="176.1" r="2.12"/>
<circle cx="97.5" cy="176.1" r=".89"/>
<circle cx="97.5" cy="169.7" r=".89"/>
</g>
<path d="M96.9 48.3l.3 .3-1 .8zM202.6 54.9l.3 .3-.9 .8zM163.8 103.1l.3 .3-1 .7zM175.2 105.3l.3 .3-1.1 .7zM173.5 135.1l.3 .4-1 .6zM147.3 159.4l1.1-.7-.8 1.1zM34 168.4l.3 .3-1 .7z" fill="#000"/>
<text font-size="4.5" x="170.7" y="192.9">RITEC Enclosures Inc.</text>
<g font-size="4.2">
<text x="90.5" y="20.7">A</text>
<text x="90.2" y="74.1">A</text>
</g>
<g font-size="3.9">
<text x="207.8" y="110.7">RL6015 Project Enclosure</text>
<text x="207.8" y="115">Size: 104 x 65 x 40 mm.</text>
<text x="207.8" y="119.2">Material: ABS,(UL-94HB)</text>
<text x="207.8" y="123.4">Color: Light Grey</text>
<text x="207.8" y="127.7">Working temp: -25 c ~ 80 c</text>
<text x="207.8" y="131.9">Waterproof: Meet IP54</text>
<text x="207.8" y="136.1">Supply:</text>
<text x="207.8" y="140.4">1. Fixing screw x 4 pcs.</text>
<text x="207.8" y="144.7">2. PCB screw x 4 pcs.</text>
<text x="207.8" y="148.9">Option:</text>
<text x="207.8" y="153.1">RL6035: (144 x 65 x 40 mm)</text>
<text x="179.1" y="187.5">William</text>
<text x="255.4" y="187.7">2015.10.29</text>
<text x="224.2" y="193.4">RL6015 Dimensions</text>
<text x="228.1" y="200.4">104 x 65 x 40 mm.</text>
<text x="283" y="200.4">1/1</text>
</g>
<g font-size="3.7">
<text x="24.1" y="6.7">1</text>
<text x="59.1" y="6.8">2</text>
<text x="94.5" y="6.6">3</text>
<text x="129.7" y="6.7">4</text>
<text x="165.1" y="6.6">5</text>
<text x="200.5" y="6.8">6</text>
<text x="235.9" y="6.7">7</text>
<text x="271.2" y="6.7">8</text>
<text x="4.1" y="25.1">A</text>
<text x="290.4" y="25.1">A</text>
<text x="4.3" y="57.6">B</text>
<text x="290.5" y="57.6">B</text>
<text x="4.5" y="90.1">C</text>
<text x="290.7" y="90.1">C</text>
<text x="4.2" y="122.6">D</text>
<text x="290.4" y="122.6">D</text>
<text x="4.4" y="155.1">E</text>
<text x="290.7" y="155.1">E</text>
<text x="4.4" y="187.6">F</text>
<text x="290.7" y="187.6">F</text>
<text x="24.1" y="206">1</text>
<text x="59.1" y="206.1">2</text>
<text x="94.5" y="206">3</text>
<text x="200.5" y="206.1">6</text>
<text x="235.9" y="206">7</text>
<text x="271.2" y="206">8</text>
</g>
<g font-size="2.9">
<text x="62.5" y="15.6">107</text>
<text x="155.8" y="16.8">40</text>
<text x="229.3" y="19.2">103.41</text>
<text x="232.2" y="28.7">48</text>
<text x="61.3" y="35.9">99.50</text>
<text x="232.2" y="33">60</text>
<text x="109.6" y="37">Label Area</text>
<text x="109.6" y="39.8">0.5 Recessed</text>
<text x="138.7" y="38">6</text>
<text x="173.8" y="38">6</text>
<text x="21.1" y="47.5" transform="rotate(-90 21.1 47.5)">64</text>
<text x="134.6" y="43.5">2.50</text>
<text x="173.9" y="43.5">2.50</text>
<text x="274.7" y="47.5" transform="rotate(-90 274.7 47.5)">30</text>
<text x="278" y="47.5" transform="rotate(-90 278 47.5)">48</text>
<text x="281.3" y="47.5" transform="rotate(-90 281.3 47.5)">56</text>
<text x="42" y="49.5" transform="rotate(-90 42 49.5)">56.07</text>
<text x="158.9" y="50.9">34</text>
<text x="191.3" y="49.5" transform="rotate(-90 191.3 49.5)">60.41</text>
<text x="210.2" y="51">for M3 x 4</text>
<text x="213.9" y="62.6">2</text>
<text x="252" y="62.6">6</text>
<text x="58.3" y="74.1">Top view</text>
<text x="149.7" y="74.3">Section A-A</text>
<text x="222.9" y="77.6">Inner view (Top)</text>
<text x="232.2" y="72.6">92</text>
<text x="22.8" y="93.6" transform="rotate(-90 22.8 93.6)">20</text>
<text x="17.5" y="100.6" transform="rotate(-90 17.5 100.6)">40</text>
<text x="22.8" y="107.7" transform="rotate(-90 22.8 107.7)">20</text>
<text x="58.7" y="119.1">Side view</text>
<text x="60.5" y="132.6">100.81</text>
<text x="107" y="160.7" transform="rotate(-90 107 160.7)">30</text>
<text x="112.3" y="160.7" transform="rotate(-90 112.3 160.7)">48</text>
<text x="23" y="162.8" transform="rotate(-90 23 162.8)">57.81</text>
<text x="42.5" y="164.1">for M3 x 4</text>
<text x="150.4" y="173.2">Exploded view</text>
<text x="63.3" y="186.6">92</text>
<text x="51.9" y="194.1">Inner view (Buttom)</text>
</g>
<g font-size="2.5">
<text x="172.8" y="195.9">10F, 85, Sec. 1, Kuang Fu Rd., San Chung,</text>
<text x="171.8" y="201.7">Tel: 886-2-2999 8918</text>
<text x="172.8" y="198.4">Taipei, Taiwan, R.O.C.</text>
<text x="197" y="201.7">Fax: 886-2-2999 8955</text>
<text x="265.6" y="198.2">Ver.</text>
<text x="276.1" y="198.1">Page</text>
</g>
<g font-size="2.4">
<text x="171.4" y="99.5">Top Lid</text>
<text x="178.8" y="104.9">Fixing Screw</text>
<text x="176.7" y="135">PCB Screw</text>
<text x="132" y="161.7">Bottom Box</text>
</g>
<g font-size="2.3">
<text x="234.4" y="10.2">RevNo Revision note</text>
<text x="170" y="184.1">Design</text>
<text x="193" y="183.9">Check</text>
<text x="214.5" y="184.2">Confirm</text>
<text x="237.3" y="183.9">File</text>
<text x="254.8" y="183.8">Date</text>
<text x="276.2" y="183.9">Scale</text>
</g>
</svg>
